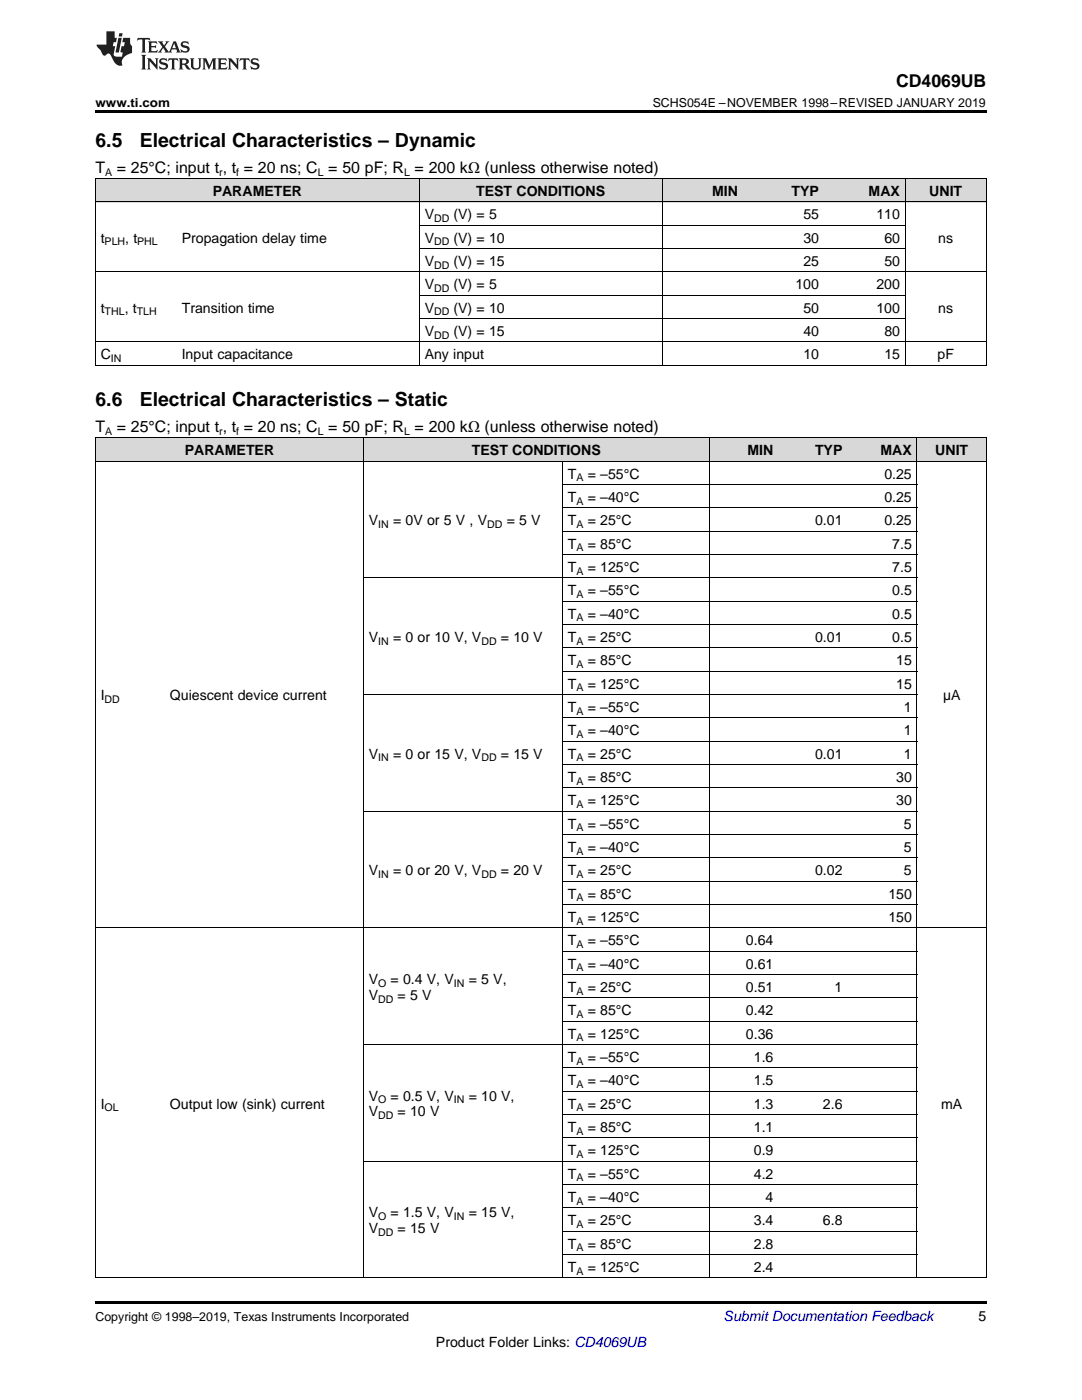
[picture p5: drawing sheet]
<svg xmlns="http://www.w3.org/2000/svg" width="216mm" height="279mm" viewBox="0 0 216 279" stroke-linecap="round" stroke-linejoin="round" font-family="sans-serif">
<g fill="#d8d8d8">
<path d="M19 87.5h13.8v4.6h-13.8z"/>
<path d="M32.8 87.5h39.7v4.6h-39.7z"/>
<path d="M72.5 87.5h39.8v4.6h-39.8z"/>
<path d="M112.3 87.5h29.3v4.6h-29.3z"/>
<path d="M141.6 87.5h13.8v4.6h-13.8z"/>
<path d="M155.4 87.5h13.8v4.6h-13.8z"/>
<path d="M169.2 87.5h13.8v4.6h-13.8z"/>
<path d="M183 87.5h13.8v4.6h-13.8z"/>
<path d="M19 35.7h16.2v4.7h-16.2z"/>
<path d="M35.2 35.7h48.5v4.7h-48.5z"/>
<path d="M83.7 35.7h48.5v4.7h-48.5z"/>
<path d="M132.2 35.7h16.1v4.7h-16.1z"/>
<path d="M148.3 35.7h16.2v4.7h-16.2z"/>
<path d="M164.5 35.7h16.2v4.7h-16.2z"/>
<path d="M180.7 35.7h16.1v4.7h-16.1z"/>
</g>
<path d="M19 22h177.8v.5h-177.8zM19 72.9l.2 .1zM83.6 72.9l.1 .1zM132.1 72.9l.1 .1zM180.6 72.9l.1 .1zM196.7 72.9l.1 .1zM19 259.7h177.8v.5h-177.8z" fill="#000"/>
<g fill="none" stroke="#000" stroke-width=".2">
<path d="M19 35.6h177.8M19.1 35.7v37.3M83.6 35.7v37.3M132.1 35.7v37.3M180.6 35.7v37.3M196.8 35.7v37.3M19 54.3h177.8M19 40.3h177.8M83.7 58.9h97M83.7 49.6h97M83.7 45h97M19 72.9h177.8"/>
<path d="M19 68.2h177.8M83.7 63.6h97M19 92.1h177.8M19 87.4h177.8M19.1 87.4v167.7M72.5 87.4v167.7M112.2 92.1v163M112.3 96.7h70.7M141.6 87.4v167.7M183 87.4v167.7M196.8 87.4v167.7M72.5 115.3h110.5"/>
<path d="M112.3 120h70.7M112.3 110.7h70.7M112.3 106h70.7M112.3 101.4h70.7M72.5 138.6h110.5M112.3 134h70.7M112.3 129.3h70.7M112.3 124.7h70.7M112.3 157.3h70.7M112.3 152.6h70.7M112.3 147.9h70.7M112.3 143.3h70.7"/>
<path d="M72.5 161.9h110.5M112.3 175.9h70.7M112.3 171.2h70.7M112.3 166.6h70.7M19 185.2h177.8M112.3 199.2h70.7M112.3 194.5h70.7M112.3 189.8h70.7M112.3 180.5h70.7M72.5 208.5h110.5M112.3 217.8h70.7M112.3 213.1h70.7"/>
<path d="M112.3 203.8h70.7M72.5 231.8h110.5M112.3 236.4h70.7M112.3 227.1h70.7M112.3 222.4h70.7M19 255h177.8M112.3 250.4h70.7M112.3 245.7h70.7M112.3 241.1h70.7"/>
</g>
<g fill="#231f20">
<path d="M27.5 7.6l-.1 .5 .4-.2h.6v.1v2.1l-.2 .4h1l-.3-.4v-2.1l.1-.1h.5l.5 .2-.2-.5zM29.5 8.3l.2 .3v1.5l-.2 .4h1.8l.2-.6a1.04 1.04 0 0 1-1.3 .2v-.7h.6l.3 .2v-.6l-.3 .2h-.6v-.6l.8-.1 .4 .3-.2-.5zM31.5 8.3l.9 1.1-.9 1.1h.8l-.2-.2 .5-.7 .4 .7-.2 .2h1.5l-.1-.2 .1-.4h.9l.1 .4-.2 .2h1l-.3-.3-.7-1.9h-.5l-.9 2-.8-1 .9-1h-.8l.1 .3-.3 .5-.4-.6 .2-.2zM34.7 8.6l.4 1h-.7zM36.3 8.4a.63 .63 0 0 0-.2 .7 .63 .63 0 0 0 .6 .4l.6 .2 .1 .2a.75 .75 0 0 1-.7 .4 .75 .75 0 0 1-.6-.5l.1 .7 .1-.1a1.11 1.11 0 0 0 1.5-.6 1.13 1.13 0 0 0-1.2-.8l-.1-.4a1.04 1.04 0 0 1 1.2 .2l-.2-.5-.1 .1-.5-.2zM28.2 10.9l.2 .4v2.2l-.2 .4h1l-.3-.4v-2.2l.3-.4zM29.3 11.6l.3 .4v1.5l-.3 .4h.8l-.2-.4v-1.3l1.5 1.7v-1.9l.2-.4h-.7l.2 .4v.9l-1.1-1.3zM32 11.8a.62 .62 0 0 0-.2 .7 .62 .62 0 0 0 .6 .4l.6 .1 .1 .3a.76 .76 0 0 1-.7 .3 .76 .76 0 0 1-.6-.4l.1 .7 .1-.1a1.11 1.11 0 0 0 1.5-.6 1.13 1.13 0 0 0-1.2-.8l-.1-.4a1.04 1.04 0 0 1 1.2 .2l-.2-.6-.1 .1-.5-.1zM33.7 11.6l-.2 .6a.61 .61 0 0 1 .8-.3v1.6l-.2 .4h.9l-.2-.4v-1.6a.63 .63 0 0 1 .8 .3l-.2-.6zM35.6 11.6l.3 .4v1.5l-.3 .4h1l-.2-.2v-.8l.5 .2a.76 .76 0 0 0 1.2 .7l-1-1a.58 .58 0 0 0 .6-.5 .58 .58 0 0 0-.5-.6zM36.4 11.9h.1a.45 .45 0 0 1 .5 .1 .45 .45 0 0 1 .1 .5l-.7 .2zM37.9 11.6l.2 .2a2.17 2.17 0 0 0 .3 1.9 .99 .99 0 0 0 1.6-.6v-1.1l.2-.4h-.7l.2 .2a1.92 1.92 0 0 1-.2 1.8 .6 .6 0 0 1-.9-.5v-1.1l.2-.4zM40.4 11.6l.2 .4v1.5l-.2 .4h.7l-.2-.4v-1.4l.8 1.8 .8-1.8v1.4l-.2 .4h.9l-.2-.4v-1.5l.2-.4h-.8l-.6 1.5-.6-1.5zM43.4 11.6l.2 .4v1.5l-.2 .4h1.8l.2-.6a1.04 1.04 0 0 1-1.3 .1v-.6h.5l.4 .2v-.6l-.4 .2h-.5v-.7h.8l.3 .3-.1-.6zM45.5 11.6l.2 .4v1.5l-.2 .4h.7l-.2-.4v-1.3l1.5 1.7v-1.9l.2-.4h-.7l.2 .4v.9l-1.1-1.3zM47.9 11.6l-.1 .6a.61 .61 0 0 1 .8-.3v1.6l-.3 .4h1l-.3-.4 .1-1.6a.63 .63 0 0 1 .7 .3l-.1-.6zM50.2 11.8a.62 .62 0 0 0-.2 .7 .62 .62 0 0 0 .6 .4l.6 .1 .2 .3a.76 .76 0 0 1-.8 .3 .76 .76 0 0 1-.6-.4l.1 .7 .2-.1a1.11 1.11 0 0 0 1.5-.6 1.13 1.13 0 0 0-1.3-.8l-.1-.4a1.04 1.04 0 0 1 1.2 .2l-.1-.6-.2 .1-.5-.1z"/>
<path d="M21.2 6.3v2.6h-1.9l.1 .4 .7 .9a.91 .91 0 0 0 1 .8 .56 .56 0 0 1 .5-.3 .56 .56 0 0 1 .5 .3l.4 .8a1.53 1.53 0 0 0 1.9 1.2 1.54 1.54 0 0 1 1-2.1l.9-.3v-1.4a1.52 1.52 0 0 1-.3-1.6h-1.4l-.2 .8h.5l-.2 .8h-.4l-.2 1v.2l.4 .1-.2 .8a1.93 1.93 0 0 1-1.6-.3l.3-1.8h-.5l.2-.8h.4l.2-.8h-.4v-1.3zM23.6 7.6l-.6 2.9h.7l.6-2.9zM23.8 6.6l-.1 .7h.6l.2-.7z"/>
</g>
<g font-size="3.9">
<text x="19" y="29.3">6.5</text>
<text x="27.9" y="29.3">Electrical Characteristics – Dynamic</text>
<text x="19" y="81">6.6</text>
<text x="27.9" y="81">Electrical Characteristics – Static</text>
</g>
<text font-size="3.5" x="178.8" y="17.3">CD4069UB</text>
<g font-size="3.2">
<text x="19" y="34.4">T</text>
<text x="23.3" y="34.4">= 25°C; input t , t = 20 ns; C = 50 pF; R = 200 kΩ (unless otherwise noted)</text>
<text x="19" y="86.2">T</text>
<text x="23.3" y="86.2">= 25°C; input t , t = 20 ns; C = 50 pF; R = 200 kΩ (unless otherwise noted)</text>
</g>
<g font-size="2.8">
<text x="42.4" y="39.1">PARAMETER</text>
<text x="95" y="39.1">TEST CONDITIONS</text>
<text x="142.1" y="39.1">MIN</text>
<text x="157.9" y="39.1">TYP</text>
<text x="173.3" y="39.1">MAX</text>
<text x="185.4" y="39.1">UNIT</text>
<text x="84.7" y="43.7">V</text>
<text x="90.5" y="43.7">(V) = 5</text>
<text x="160.3" y="43.7">55</text>
<text x="174.9" y="43.7">110</text>
<text x="20.1" y="48.4">t</text>
<text x="25" y="48.4">, t</text>
<text x="36.3" y="48.4">Propagation delay time</text>
<text x="84.7" y="48.4">V</text>
<text x="84.7" y="53.1">V</text>
<text x="90.5" y="48.4">(V) = 10</text>
<text x="90.5" y="53.1">(V) = 15</text>
<text x="160.3" y="48.4">30</text>
<text x="160.3" y="53.1">25</text>
<text x="176.5" y="48.4">60</text>
<text x="176.5" y="53.1">50</text>
<text x="187.2" y="48.4">ns</text>
<text x="84.7" y="57.7">V</text>
<text x="90.5" y="57.7">(V) = 5</text>
<text x="158.7" y="57.7">100</text>
<text x="174.9" y="57.7">200</text>
<text x="20.1" y="62.4">t</text>
<text x="24.9" y="62.4">, t</text>
<text x="36.3" y="62.4">Transition time</text>
<text x="84.7" y="62.4">V</text>
<text x="90.5" y="62.4">(V) = 10</text>
<text x="160.3" y="62.4">50</text>
<text x="174.9" y="62.4">100</text>
<text x="187.2" y="62.4">ns</text>
<text x="20.1" y="71.7">C</text>
<text x="36.3" y="71.7">Input capacitance</text>
<text x="84.7" y="67">V</text>
<text x="84.7" y="71.7">Any input</text>
<text x="90.5" y="67">(V) = 15</text>
<text x="160.3" y="67">40</text>
<text x="160.3" y="71.7">10</text>
<text x="176.5" y="67">80</text>
<text x="176.5" y="71.7">15</text>
<text x="187.1" y="71.7">pF</text>
<text x="36.9" y="90.8">PARAMETER</text>
<text x="94.2" y="90.8">TEST CONDITIONS</text>
<text x="113.3" y="95.5">T</text>
<text x="117.3" y="95.5">= –55°C</text>
<text x="149.2" y="90.8">MIN</text>
<text x="162.6" y="90.8">TYP</text>
<text x="175.7" y="90.8">MAX</text>
<text x="176.5" y="95.5">0.25</text>
<text x="186.6" y="90.8">UNIT</text>
<text x="113.3" y="100.2">T</text>
<text x="117.3" y="100.2">= –40°C</text>
<text x="176.5" y="100.2">0.25</text>
<text x="73.6" y="104.8">V</text>
<text x="78.4" y="104.8">= 0V or 5 V , V</text>
<text x="101.1" y="104.8">= 5 V</text>
<text x="113.3" y="104.8">T</text>
<text x="117.3" y="104.8">= 25°C</text>
<text x="162.6" y="104.8">0.01</text>
<text x="176.5" y="104.8">0.25</text>
<text x="113.3" y="109.5">T</text>
<text x="117.3" y="109.5">= 85°C</text>
<text x="178" y="109.5">7.5</text>
<text x="113.3" y="114.1">T</text>
<text x="113.3" y="118.8">T</text>
<text x="117.3" y="114.1">= 125°C</text>
<text x="117.3" y="118.8">= –55°C</text>
<text x="178" y="114.1">7.5</text>
<text x="178" y="118.8">0.5</text>
<text x="113.3" y="123.4">T</text>
<text x="117.3" y="123.4">= –40°C</text>
<text x="178" y="123.4">0.5</text>
<text x="73.6" y="128.1">V</text>
<text x="78.4" y="128.1">= 0 or 10 V, V</text>
<text x="99.9" y="128.1">= 10 V</text>
<text x="113.3" y="128.1">T</text>
<text x="117.3" y="128.1">= 25°C</text>
<text x="162.6" y="128.1">0.01</text>
<text x="178" y="128.1">0.5</text>
<text x="113.3" y="132.8">T</text>
<text x="113.3" y="137.4">T</text>
<text x="117.3" y="132.8">= 85°C</text>
<text x="117.3" y="137.4">= 125°C</text>
<text x="178.8" y="132.8">15</text>
<text x="178.8" y="137.4">15</text>
<text x="20.1" y="139.7">I</text>
<text x="33.9" y="139.7">Quiescent device current</text>
<text x="113.3" y="142.1">T</text>
<text x="117.3" y="142.1">= –55°C</text>
<text x="180.4" y="142.1">1</text>
<text x="188.2" y="139.7">µA</text>
<text x="113.3" y="146.7">T</text>
<text x="117.3" y="146.7">= –40°C</text>
<text x="180.4" y="146.7">1</text>
<text x="73.6" y="151.4">V</text>
<text x="78.4" y="151.4">= 0 or 15 V, V</text>
<text x="99.9" y="151.4">= 15 V</text>
<text x="113.3" y="151.4">T</text>
<text x="117.3" y="151.4">= 25°C</text>
<text x="162.6" y="151.4">0.01</text>
<text x="180.4" y="151.4">1</text>
<text x="113.3" y="156">T</text>
<text x="113.3" y="160.7">T</text>
<text x="117.3" y="156">= 85°C</text>
<text x="117.3" y="160.7">= 125°C</text>
<text x="178.8" y="156">30</text>
<text x="178.8" y="160.7">30</text>
<text x="113.3" y="165.3">T</text>
<text x="117.3" y="165.3">= –55°C</text>
<text x="180.4" y="165.3">5</text>
<text x="113.3" y="170">T</text>
<text x="117.3" y="170">= –40°C</text>
<text x="180.4" y="170">5</text>
<text x="73.6" y="174.7">V</text>
<text x="78.4" y="174.7">= 0 or 20 V, V</text>
<text x="99.9" y="174.7">= 20 V</text>
<text x="113.3" y="174.7">T</text>
<text x="113.3" y="179.3">T</text>
<text x="117.3" y="174.7">= 25°C</text>
<text x="117.3" y="179.3">= 85°C</text>
<text x="162.6" y="174.7">0.02</text>
<text x="177.3" y="179.3">150</text>
<text x="180.4" y="174.7">5</text>
<text x="113.3" y="184">T</text>
<text x="117.3" y="184">= 125°C</text>
<text x="177.3" y="184">150</text>
<text x="113.3" y="188.6">T</text>
<text x="117.3" y="188.6">= –55°C</text>
<text x="148.8" y="188.6">0.64</text>
<text x="73.6" y="196.4">V</text>
<text x="77.9" y="196.4">= 0.4 V, V</text>
<text x="93.5" y="196.4">= 5 V,</text>
<text x="113.3" y="193.3">T</text>
<text x="113.3" y="197.9">T</text>
<text x="117.3" y="193.3">= –40°C</text>
<text x="117.3" y="197.9">= 25°C</text>
<text x="148.8" y="193.3">0.61</text>
<text x="148.8" y="197.9">0.51</text>
<text x="166.5" y="197.9">1</text>
<text x="73.6" y="199.5">V</text>
<text x="79.3" y="199.5">= 5 V</text>
<text x="113.3" y="202.6">T</text>
<text x="117.3" y="202.6">= 85°C</text>
<text x="148.8" y="202.6">0.42</text>
<text x="113.3" y="207.3">T</text>
<text x="117.3" y="207.3">= 125°C</text>
<text x="148.8" y="207.3">0.36</text>
<text x="113.3" y="211.9">T</text>
<text x="117.3" y="211.9">= –55°C</text>
<text x="150.4" y="211.9">1.6</text>
<text x="20.1" y="221.2">I</text>
<text x="33.9" y="221.2">Output low (sink) current</text>
<text x="73.6" y="219.6">V</text>
<text x="77.9" y="219.6">= 0.5 V, V</text>
<text x="93.5" y="219.6">= 10 V,</text>
<text x="113.3" y="216.6">T</text>
<text x="113.3" y="221.2">T</text>
<text x="117.3" y="216.6">= –40°C</text>
<text x="117.3" y="221.2">= 25°C</text>
<text x="150.4" y="216.6">1.5</text>
<text x="150.4" y="221.2">1.3</text>
<text x="164.2" y="221.2">2.6</text>
<text x="187.8" y="221.2">mA</text>
<text x="73.6" y="222.8">V</text>
<text x="79.3" y="222.8">= 10 V</text>
<text x="113.3" y="225.9">T</text>
<text x="117.3" y="225.9">= 85°C</text>
<text x="150.4" y="225.9">1.1</text>
<text x="113.3" y="230.5">T</text>
<text x="117.3" y="230.5">= 125°C</text>
<text x="150.4" y="230.5">0.9</text>
<text x="113.3" y="235.2">T</text>
<text x="113.3" y="239.9">T</text>
<text x="117.3" y="235.2">= –55°C</text>
<text x="117.3" y="239.9">= –40°C</text>
<text x="150.4" y="235.2">4.2</text>
<text x="152.8" y="239.9">4</text>
<text x="73.6" y="242.9">V</text>
<text x="77.9" y="242.9">= 1.5 V, V</text>
<text x="93.5" y="242.9">= 15 V,</text>
<text x="113.3" y="244.5">T</text>
<text x="117.3" y="244.5">= 25°C</text>
<text x="150.4" y="244.5">3.4</text>
<text x="164.2" y="244.5">6.8</text>
<text x="73.6" y="246.1">V</text>
<text x="79.3" y="246.1">= 15 V</text>
<text x="113.3" y="249.2">T</text>
<text x="117.3" y="249.2">= 85°C</text>
<text x="150.4" y="249.2">2.8</text>
<text x="113.3" y="253.8">T</text>
<text x="117.3" y="253.8">= 125°C</text>
<text x="150.4" y="253.8">2.4</text>
<text x="195.3" y="263.6">5</text>
<text x="87" y="268.9">Product Folder Links: CD4069UB</text>
</g>
<text font-size="2.8" fill="#0000c8" x="144.4" y="263.6">Submit Documentation Feedback</text>
<g font-size="2.5">
<text x="19" y="21.4">www.ti.com</text>
<text x="130.2" y="21.4">SCHS054E –NOVEMBER 1998–REVISED JANUARY 2019</text>
<text x="19" y="263.6">Copyright © 1998–2019, Texas Instruments Incorporated</text>
</g>
<g font-size="2.1">
<text x="21" y="35.1">A</text>
<text x="43.7" y="35.1">r</text>
<text x="47.1" y="35.1">f</text>
<text x="63.4" y="35.1">L</text>
<text x="80.6" y="35.1">L</text>
<text x="86.6" y="44.3">DD</text>
<text x="20.9" y="49">PLH</text>
<text x="27.4" y="49">PHL</text>
<text x="86.6" y="49">DD</text>
<text x="86.6" y="53.6">DD</text>
<text x="86.6" y="58.3">DD</text>
<text x="20.9" y="62.9">THL</text>
<text x="27.3" y="62.9">TLH</text>
<text x="86.6" y="62.9">DD</text>
<text x="86.6" y="67.6">DD</text>
<text x="22.1" y="72.2">IN</text>
<text x="21" y="86.8">A</text>
<text x="43.7" y="86.8">r</text>
<text x="47.1" y="86.8">f</text>
<text x="63.4" y="86.8">L</text>
<text x="80.6" y="86.8">L</text>
<text x="115" y="96.1">A</text>
<text x="115" y="100.7">A</text>
<text x="75.5" y="105.4">IN</text>
<text x="97.2" y="105.4">DD</text>
<text x="115" y="105.4">A</text>
<text x="115" y="110">A</text>
<text x="115" y="114.7">A</text>
<text x="115" y="119.3">A</text>
<text x="115" y="124">A</text>
<text x="75.5" y="128.7">IN</text>
<text x="96.1" y="128.7">DD</text>
<text x="115" y="128.7">A</text>
<text x="115" y="133.3">A</text>
<text x="115" y="138">A</text>
<text x="20.9" y="140.3">DD</text>
<text x="115" y="142.6">A</text>
<text x="115" y="147.3">A</text>
<text x="75.5" y="151.9">IN</text>
<text x="96.1" y="151.9">DD</text>
<text x="115" y="151.9">A</text>
<text x="115" y="156.6">A</text>
<text x="115" y="161.3">A</text>
<text x="115" y="165.9">A</text>
<text x="115" y="170.6">A</text>
<text x="75.5" y="175.2">IN</text>
<text x="96.1" y="175.2">DD</text>
<text x="115" y="175.2">A</text>
<text x="115" y="179.9">A</text>
<text x="115" y="184.5">A</text>
<text x="115" y="189.2">A</text>
<text x="75.5" y="196.9">O</text>
<text x="90.6" y="196.9">IN</text>
<text x="115" y="193.9">A</text>
<text x="75.5" y="200.1">DD</text>
<text x="115" y="198.5">A</text>
<text x="115" y="203.2">A</text>
<text x="115" y="207.8">A</text>
<text x="115" y="212.5">A</text>
<text x="20.9" y="221.8">OL</text>
<text x="75.5" y="220.2">O</text>
<text x="90.6" y="220.2">IN</text>
<text x="115" y="217.1">A</text>
<text x="115" y="221.8">A</text>
<text x="75.5" y="223.4">DD</text>
<text x="115" y="226.4">A</text>
<text x="115" y="231.1">A</text>
<text x="115" y="235.8">A</text>
<text x="75.5" y="243.5">O</text>
<text x="90.6" y="243.5">IN</text>
<text x="115" y="240.4">A</text>
<text x="115" y="245.1">A</text>
<text x="75.5" y="246.7">DD</text>
<text x="115" y="249.7">A</text>
<text x="115" y="254.4">A</text>
</g>
</svg>
